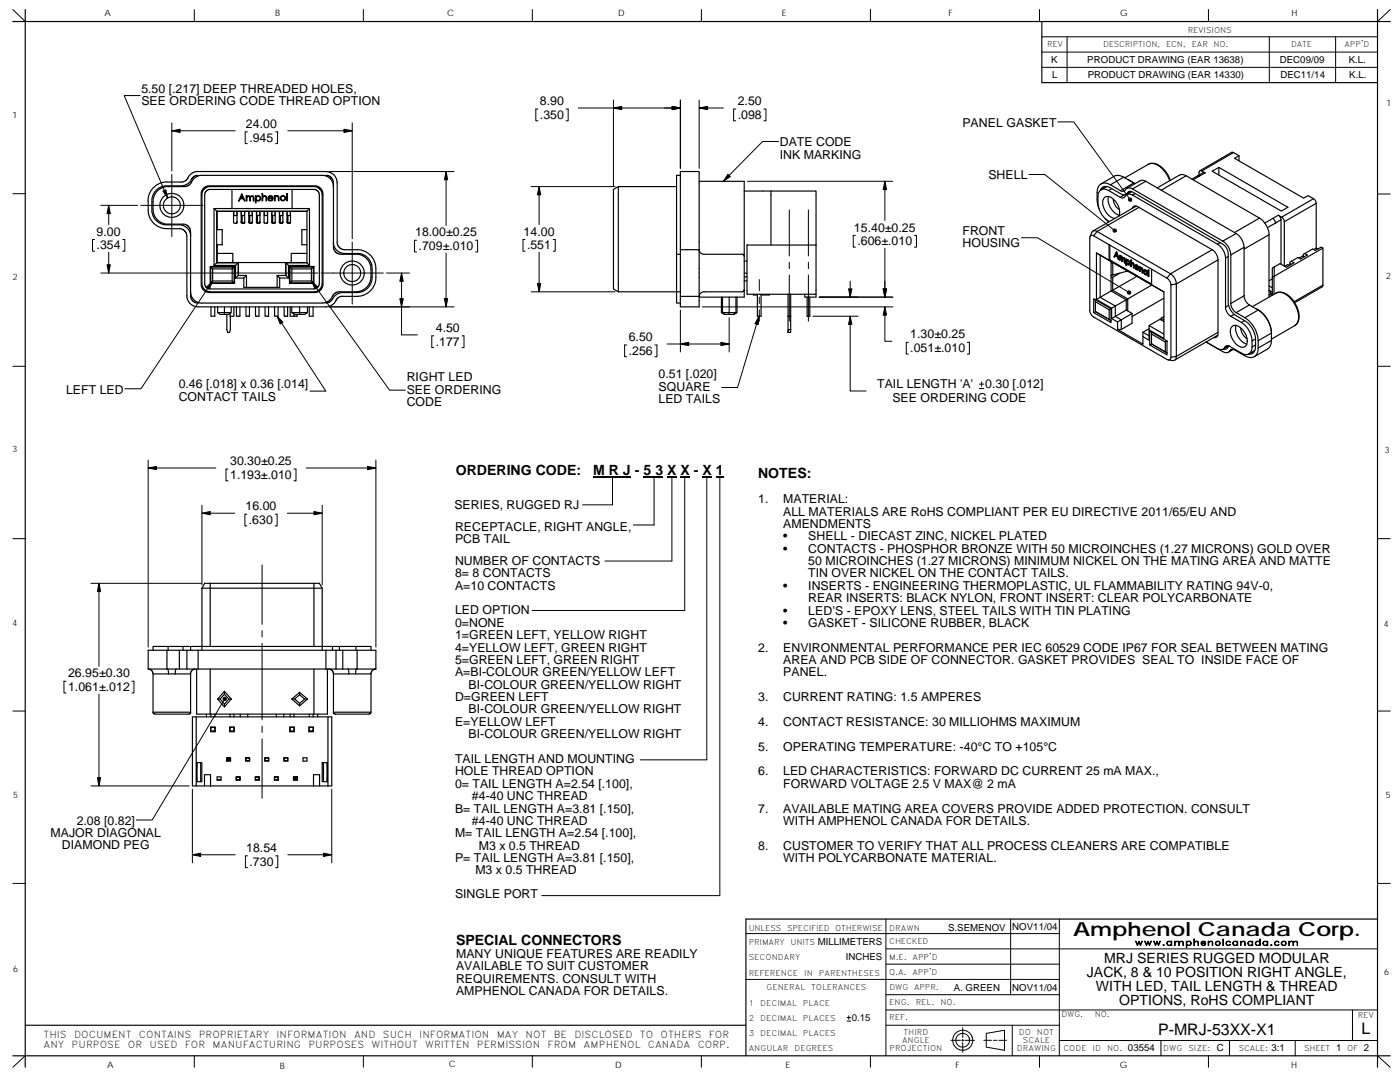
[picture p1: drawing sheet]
<svg xmlns="http://www.w3.org/2000/svg" width="279mm" height="216mm" viewBox="0 0 279 216" stroke-linecap="round" stroke-linejoin="round" font-family="sans-serif">
<g fill="none" stroke="#000" stroke-width=".2">
<path d="M2.6 1.9l2.4 2.4M28 19.1h-3.2l8.6 20.4M38.8 1.9v2.4M72.5 1.9v2.4M106.2 1.9v2.4M122.4 20v17.2M135.8 20v13.6M139.5 20v13.6M140 1.9v2.4M173.7 1.9v2.4M207.5 1.9v2.4M207.9 13.4h67"/>
<path d="M207.9 10.4h67M207.9 7.3h67M213 7.3v9.2M241.2 1.9v2.4M253.3 7.3v9.2M266.6 7.3v9.2M277.5 1.9l-2.6 2.4M2.6 38.7h2.4M34.3 34.8v12.4M34.3 24.5v9.6M34.3 26.1h12.6M49.4 26.3h-.5v2.4h.5"/>
<path d="M55 26.3h.4v2.4h-.4M57.4 26.1h12.9M65.7 34.2h24.9M70.3 24.5v23.1M89 34.2v10.8M106 37.2h16.8M107.4 21.8h-.5v2.3h.5M107.6 37.2v7.6M113 21.8h.4v2.3h-.4M115.4 21.5h20.4h-3.2M139.5 21.5h4.9M146.8 21.8h-.4v2.3h.4"/>
<path d="M149.2 36.2h29M152.4 21.8h.5v2.3h-.5M155.4 28.2h-3.2l-7.8 8M176.6 36.2v7.8M205.3 34.8h3.2l14 11.2M211.1 24.3h3.2l11.3 15.5M274.9 38.7h2.6M18.9 47.8h-.4v2.3h.4M20.1 41h7.4M20.1 54.5h43.4M21.7 41v3.8M21.7 50.3v4.2"/>
<path d="M24.5 47.8h.4v2.3h-.4M28.1 41h12.4M42.4 56.1l-14.3 21.5h-3.1M62.1 56.1l15.6 21.8h3.2M64.1 54.5h12.4M70.3 48.3v12.4M77.1 54.5h4.6M80.1 54.5v12.3h3.2M83.1 47.9h-.4v2.4h.4M89 50.5v10.7M94.9 47.9h.4v2.4h-.4M104.8 47.8h-.4v2.3h.4"/>
<path d="M106 58.2h16.8M107.6 50.3v7.9M110.4 47.8h.4v2.3h-.4M151.5 55.8v2.2M151.5 59.3v1.3M157.5 41.9v9.2M157.5 52.3v1.3M157.5 54.9v9.2M161.3 41.9v9.2M161.3 52.3v1.3M161.3 54.9v9.2M169.7 56.1v3.2"/>
<path d="M170.7 47h-.4v2.3h.4M176.6 49.5v9.8M178.2 59.3h-14.7M182.5 47h.4v2.3h-.4M203.9 47.4h3.1l18.3 11M2.6 73.1h2.4M55.3 63.1l9.7 14.9h-3.2M86.6 67h-.4v2.4h.4M90.6 61.2h-24.9M92.2 67h.4v2.4h-.4M125.1 68.8h-.4v2.4h.4M130.7 68.8h.4v2.4h-.4"/>
<path d="M133.1 68.6h12.4M135.8 61.9v8.3M140.2 61.2h38M145.5 63.4v6.8M151.5 63.1l-4.3 14.2h-3.2M151.5 61.8v2.3M162.2 63.1h9.1M169.7 63.1v14.9h3.1M176.6 61.2v6.9h1.4M181.3 68.3h-.4v2.4h.4M193 68.3h.5v2.4h-.5M195.5 77.5h.8"/>
<path d="M195.5 76.6h.8M195.9 76.2v.9M274.9 73.1h2.6M29.6 91.8v37.3M29.6 93.4h13.5M45.5 93.6h-.4v2.3h.4M58.7 93.6h.4v2.3h-.4M61.1 93.4h13.9M75 91.8v37.3M122.2 95.3v5.4h-5.9M130.5 95.2v9.6h-4.1M134.1 95.2v16.8h-13.4"/>
<path d="M136.7 95.2v26.6h-30.5M141.1 95.2v56.4h-13.3M143.7 95.2v83.5h-35.6M2.6 107.5h2.4M18.2 116.4h22M19.7 116.4v16.6M40.3 100.8v15.9M40.3 102.4h6.5M49.3 102.6h-.4v2.3h.4M52.3 112.7v11.9M54.9 102.6h.4v2.3h-.4M57.3 102.4h7"/>
<path d="M64.3 100.8v15.9M274.9 107.5h2.6M13.2 135.9h-.4v2.4h.4M19.7 138.5v18.3M26.3 135.9h.4v2.4h-.4M44.9 139.5l-14.5 24.1h-3.2M52.3 125.8v1.3M52.3 128.4v15.2M2.6 141.9h2.4M18.2 156.8h19.6M38.4 157.5v14.6M52.3 144.9v1.3"/>
<path d="M52.3 147.4v11.9M66.2 157.5v14.6M274.9 141.9h2.6M2.6 176.3h2.4M38.4 170.6h8.5M49.4 170.8h-.4v2.3h.4M55 170.8h.4v2.3h-.4M57.4 170.6h8.8M274.9 176.3h2.6M148.9 195.4h62.5M148.9 186.3h62.5M176.8 183.4v27.3"/>
<path d="M176.8 192.4h34.6M176.8 189.3h98.1M176.8 198.5h34.6M201.7 183.4v15.1M211.4 183.4v27.3M5 210.7l-2.4 2.3M38.8 210.7v2.3M72.5 210.7v2.3M106.2 210.7v2.3M140 210.7v2.3M169.1 203.8h.7M169.1 203.1h.7"/>
<path d="M169.4 202.7v.7M173.7 210.7v2.3M176.8 201.5h98.1M176.8 204.6h34.6M189.8 207.6h1.9M191.9 207.6h.4M192.1 205.1v1.9M192.1 207.4v.4M192.1 208v2M192.6 207.6h1.9M196.3 207.6h1.6M196.8 206.2l3.7-.6v4l-3.7-.7z"/>
<path d="M198.2 207.6h.8M199.3 207.6h1.6M202 204.6v6.1M207.5 210.7v2.3M211.4 207.6h63.5M231.7 207.6v3.1M241.2 210.7v2.3M245.4 207.6v3.1M258.5 207.6v3.1M269.9 201.5v6.1M274.9 210.7l2.6 2.3"/>
<circle cx="192.1" cy="207.6" r="1.38"/>
<circle cx="192.1" cy="207.6" r="2"/>
</g>
<g fill="none" stroke="#000" stroke-width=".23">
<path d="M2.6 4.3h274.9M5 1.9v211.1M207.9 4.3v12.2h67M274.9 1.9v211.1M38.2 35.8l-.7 .8-.8 .4-3.7 .1-1 .2-.7 .6-.5 .5-.5 1.4 .1 2.8 .2 .7 .7 .8 .7 .5 .8 .3h3.3l.6 .1 1 .9 .3 1.2M39.5 35l-.7 .2-.6 .6M41.2 38.1l.5-.3h21l.7 .3 .3 .8v17.9l-.3 .5-.7 .4h-21l-.5-.3-.3-.6v-18.1zM46.3 37.8v3.8M48.2 38.7l.7 1.4h-.1l-.2-.4h-.7l-.2 .4h-.1zM48.3 39l.2 .5h-.5zM49.1 39.1h.2v.2l.4-.2 .3 .2 .4-.2 .2 .1 .1 .9h-.2v-.6a.28 .28 0 0 0-.1-.3 .28 .28 0 0 0-.4 .2v.7h-.2v-.8l-.2-.1-.3 .2v.7h-.2zM51 39.1h.1v.2a.53 .53 0 0 1 .8-.1 .53 .53 0 0 1 0 .8 .53 .53 0 0 1-.8-.1v.6h-.1z"/>
<path d="M52.3 38.7h.1v.6l.4-.2 .4 .1v.9h-.1v-.5a.36 .36 0 0 0-.4-.4 .36 .36 0 0 0-.3 .5v.4h-.1zM53.6 39.2a.54 .54 0 0 1 .6-.1 .54 .54 0 0 1 .3 .5h-.9l.2 .4 .7-.2a.54 .54 0 0 1-.8 .2 .54 .54 0 0 1-.1-.8zM53.7 39.3l.4-.1 .3 .3h-.8zM54.8 39.1h.1v.1l.4-.2 .2 .1 .2 1h-.1l-.1-.8-.2-.1-.4 .1v.8h-.1zM57.2 38.6h.2v1.5h-.2zM58.3 37.8v3.8M64.3 38.9v17.7l-.2 .7-.5 .6-.9 .3h-20.7l-.8-.1-.6-.5-.3-.8v-18.2l.3-.7 .3-.4 .8-.3h21.2l.7 .3 .4 .4 .3 1M65 35l.7 .1 .6 .5 .2 .6v1M66.5 37.2l-.1-.7-.4-.7-.6-.5-.8-.3h-24.6l-1.1 .4-.9 1.3-.6 .4-4.2 .1-.7 .2-.7 .4-.9 1-.4 1.1 .1 2.3 .5 1.3 .8 .8 1 .4 4.1 .1 .5 .3 .5 .6v12.5M66.5 37.2l.1 12.5 .4 .7 .7 .3h3.3M122.4 37.8l1-.6v21l-1-.5zM123.4 37.2h11.6"/>
<path d="M135 37.2v13.5M135.8 35h-.8v2.2M139.5 36.2h9v14.9M148.5 38.1h5.4M153.9 38.1h9v20.6h-13.8v-9.8h13.8M153.9 38.1v10.8M219.6 38a1.22 1.22 0 0 1 2-.5l2.3 1.3a.91 .91 0 0 0 1.2-.4l.5-.2 .4 .1 18 10.4 .5 .5 .5 .7 .1 .7v9.6a3.4 3.4 0 0 0 1.6 2.8 6.5 6.5 0 0 1 3.2 2.6 5.7 5.7 0 0 1 .3 4.7 1.08 1.08 0 0 1-1 .4M220.4 37.2l-.2 .4M220.9 37.2l-1.2 .7M221.2 39.2a3.4 3.4 0 0 0 2.2 3.7M221.2 38a1.29 1.29 0 0 0-1.5-.1 1.29 1.29 0 0 0-.6 1.3 4.8 4.8 0 0 0 2.3 5M221.2 38l2.4 1.4"/>
<path d="M221.6 36.9a1.63 1.63 0 0 0-1.9-.2 1.63 1.63 0 0 0-.8 1.7 7 7 0 0 0 .4 3.3M221.6 36.9l2 1.2M221.9 37.7l-.7 .3M222.2 39.7v.1a2.55 2.55 0 0 0 1.2 2M224.3 35.3l2 1.2M224.3 35.3a1.95 1.95 0 0 0-1.9-.1l-2.7 1.5M224.3 35.3l-2.7 1.6M224.4 38.9l-.8 .5M224.5 35.5l4.7-2.7a2.66 2.66 0 0 1 3.1 1.3l.8 1.2 .3 .8M224.7 38.8h.1M225.1 38.5l.5-.3-.9 .6M225.1 35.8l1.1 .6"/>
<path d="M225.9 38.2l-1 .6M226 37.7l18 10.4M226 37.7l-.2-.1a.9 .9 0 0 0-1.3 .4l-.5 .2-.4-.1M226 38.9l17 9.8M226 38.9l-.2-.1a.91 .91 0 0 0-1.3 .5 .65 .65 0 0 1-.9 .1M226.3 36.5l-2.7 1.6M226.3 36.5l.2 .1M226.5 38.6l-.5 .3M228.7 36.2l18 10.4M228.7 36.2l-2.7 1.5M228.7 36.2l-.9-.2-2.9 1.6M229.2 32.8a2.59 2.59 0 0 1 3.1 1l.8 1.1 .5 1.1"/>
<path d="M236.7 35.1l-5 2.9M236.7 35.1l14.7 8.4M236.7 35.1a1.34 1.34 0 0 0-1.3-.2l-4.5 2.6M239 35.1l-1.1 .7M239 35.1h.4M239.4 35.1l-1.3 .8M239.8 34.1l-.2-.1-.3 .2v.7M239.8 34.1l.7 .4M240.5 34.5l-.3-.1-1.2 .7M240.5 34.5l-1.1 .6M241.9 34.2l1.3-.8 13.8 8-1.3 .7zM243.2 33.4v1.5"/>
<path d="M246.2 30.4h-.4l-6.3 3.7M246.2 30.4l-6.4 3.7M246.2 30.4l1.1 .7M247.3 31.1v1M247.3 31.1l-.9 .5 13.8 7.9 .9-.5 1 .6M262.1 39.6l.5 .6 .1 .4M262.1 39.6l-6.3 3.7M29.5 40.1a3.8 3.8 0 0 1 3.4-3.8h3.8l.6-.4 .9-1.2 1-.5h25.8l1 .2 .8 .7 .5 1.1v12.4l.1 .4 .4 .4 .6 .4 3.6 .1 .9 .3 .8 .5 .8 1 .4 .9 .1 2.8a3.8 3.8 0 0 1-3.4 3.7h-3.2M29.6 40.1v2.5l.6 1.4 .5 .6 .8 .5 .8 .4 1 .1M33.3 45.6l3 .1 .7 .5 .3 .9M37.3 47.1v12.2l.4 1 .5 .5 .6 .3 .7 .1h25.5l1.1-.3 .7-.6 .7-.9 .9-.3M38 58.2v1l.3 .7 .6 .4 .6 .2"/>
<path d="M42 53.2h4.8v3.4h-4.8zM42.1 53.3h4.6l-.4 .4M42.1 53.3l.3 .4v2.4l-.3 .3zM42.4 53.7h3.9M42.4 56.1h3.9l.4 .3h-4.6M42.7 41.6h19.1M42.7 41.6v11.4M42.7 41.6l.5 .5M42.7 53h4.3M43.2 49.2h.1M43.2 45.4h.1M43.2 52.5h4.3l-.5 .5"/>
<path d="M43.2 45.8h1.1v3h-1.1M43.2 52.5l-.5 .5M43.2 42.1v10.4M43.2 42.1h18.1M43.3 42.1v.1M43.3 52.4v.1M43.3 50.6h3.2v1.8M43.3 42.2v3.6M43.3 48.8v3.6M43.3 42.2h18M46.3 53.7v2.4M46.6 42.2v2.3l.5 .1 .2-.3"/>
<path d="M46.7 53.3v3.1M47 55.5h1.7M47 53v2.5M47.3 42.2v.8h-.6v-.8M47.3 44.3l-.2 .2M47.3 42.2v2.1M47.5 55l.1-2.6v2.6M47.5 55l-.5 .5M47.5 55h1.7M48.1 42.2v2.1l.2 .2v-1.5M48.1 44.3h.1M48.7 55.5v1.8h7.1v-1.8"/>
<path d="M48.8 42.2v.8h-.6v-.8M48.8 42.2v2.3h-.6l-.1-.2M48.8 44.3l-.1 .2h-.4M48.8 44.3h.1M49.2 55v2.3M49.2 55l-.5 .5M49.7 42.2v2.1l.1 .2v-1.5M50.3 42.2v.8h-.6v-.8M50.4 42.2l-.1 2.3h-.6v-.2M50.4 44.3l-.1 .2h-.5M51.2 42.2v2.1l.2 .2v-1.5M51.2 44.3l.2 .3 .4-.1 .1-.2"/>
<path d="M51.2 44.3h.1M51.8 42.2v.8h-.6v-.8M51.9 44.3l-.1 .2h-.4M51.9 42.2v2.1M51.9 44.3h.1M52.7 42.2v2.3l.5 .1 .2-.3M52.7 42.2v.8h.7v-.8v2.1M53.4 44.3l-.2 .2M54.2 42.2v2.1l.2 .2v-1.5M54.2 44.3h.1M54.9 42.2v.8h-.6v-.8M54.9 42.2v2.3h-.6l-.1-.2"/>
<path d="M54.9 44.3l-.1 .2h-.4M54.9 44.3h.1M55.3 55h1.8M55.8 42.2v2.1l.1 .2v-1.5M55.8 42.2v.8h.6l.1-.8v2.2l-.2 .1-.4 .1-.1-.3M55.8 55.5h1.8M55.8 55.5l-.5-.5v2.3M56.5 44.3l-.1 .2h-.5M57.1 55l-.1-2.6v2.6M57.1 55l.5 .5M57.3 42.2v2.1l.1 .2 .1-1.5M57.3 44.3h.1"/>
<path d="M57.6 53v2.5M57.6 53h4.2M57.6 53l-.5-.5h4.2l.5 .5M57.8 53.2h4.9v3.4h-4.9zM57.9 56.4h4.6M57.9 53.3h4.6l-.4 .4M57.9 53.3v3.1l.4-.3v-2.4M57.9 53.3l.4 .4M57.9 42.2v.8h-.6v-.8M58 42.2v2.3l-.6 .1-.1-.3M58 44.3l-.1 .2h-.4M58 44.3h.1"/>
<path d="M58.3 53.7h3.8M58.3 56.1h3.8M61.3 50.6h-3.2v1.8M61.3 42.1v10.4M61.3 52.4h-18M61.3 45.8h-1.1v3h1.1M61.8 41.6v11.4M61.8 41.6l-.5 .5M62.1 53.7v2.4M62.1 56.1l.4 .3M62.5 53.3v3.1M64.4 56.7l-.1 .6-.3 .5-.5 .4-.7 .2h-21.3l-.7-.4-.5-.6-.1-.4v-18.5l.3-.8 .6-.5 .4-.1h21.6l.7 .3 .5 .6 .2 .7v18"/>
<path d="M66.4 59.6l-.6 .6-.8 .3M66.5 48.3l.3 1.2 1.1 .9 .9 .2h2.9l.8 .2 .8 .6 .6 .8 .3 .7 .1 2.5M71 50.7l.7 .1 1 .4 .5 .5 .6 .8 .2 .9v1.8v.7l-.4 1-.9 .8-1 .4-4.2 .1-.4 .2-.6 .4-.7 1.1-1 .5-24.8 .1-.9-.3-.5-.5-.5-.8-.1-.7M74.3 55.4l-.1 .6-.4 1-1.2 1-1 .4h-3.7l-.9 .4-.6 .8M123.4 58.2h11.6v2.3h.8M135 50.7v7.5h.8M135 50.7h.8M135.8 49.8h3.7v9.3M135.8 49.8v-15.6h3.7v14.4a1.95 1.95 0 0 0 .5 2l.5 .1M135.8 49.8v9.3h3.7M135.8 59.1v2.1h3.7v-2.1M139.5 59.1h.1"/>
<path d="M140.5 50.7h7.6M144 59.3v3.1M144.2 59.3v3.1l.5 .3M145.5 59.3v3.4h-.8M146.9 59.3v3.1M147.1 59.3v3.1M148.1 50.7l.3 .1 .1 .3M148.5 52.1h.6M148.5 56h.6M148.5 57.8v1.5h-9M148.5 54.5h.6M148.5 55.2h.6"/>
<path d="M148.5 51.1v6.7M148.5 57.8l-.1 .3-.3 .1h-7.6a.97 .97 0 0 0-1 .9M150.3 58.7v.2h.9M151.2 58.7v4.4h.7v-4.4M153.5 58.7v.2h-1.6M157.3 58.7v4.4M157.8 58.7v7.1M160.6 58.7v.6h2.3v-.6M161.1 59.3v3.8h.5v-3.8M218.3 47.1l-.5-.1-.2 .1-.1 .4v14.4l.2 .8 .6 .6 14.6 8.4 .4 .1 .2-.1 .2-.4M218.3 47.1l.6-.9 14.7 8.4M218.3 47.1l11.5 6.6"/>
<path d="M218.3 59.6l3.4 2v2.8l-3.4-2zM218.6 59.8v.4M218.8 50.5l11 6.3M218.8 50.5v9.3M218.8 59.8l3 1.7M218.8 50.5l13.5 7.8M219.6 50.9v8.4M219.6 59.3l-.8 .5M219.6 59.3l3 1.8-.8 .4M220.6 43.6l.7 .7M221.3 48.8v3.1h.2M221.5 51.9l8.3 4.8"/>
<path d="M221.5 48.9v3M221.7 55.3h.4M221.7 58.1l3.1 1.7 .3-.2v2.4M221.7 58.1l-2.1 1.2M221.7 52.2v5.9M221.8 52.2h.1M222.1 55.3v2.6M222.1 57.9l-.3 .2M222.1 52.4v2.5l2.9-.8M222.1 52.4l-.4 .1M222.1 54.9h-.3M222.2 52.4h-.1"/>
<path d="M222.6 51l-.2 .3M222.7 50.9l.2 .1M222.7 50.9h-.1M222.8 50.4l.4 1.4M222.8 50.6l.1 .5-.3-.2zM222.8 50.7l-.1 .2M222.8 50.4l-.5 .8 .2-.2 .5 .3 .2 .5M222.9 50.3l-.1 .1M222.9 50.3l.5 1.4-.2 .1M222.9 50.3h.1M223.3 43.1a3.2 3.2 0 0 0-2.3-3.9 1.18 1.18 0 0 0-.9 1.8 3.3 3.3 0 0 0 2.4 2.6M223.4 51l.1 .2 .3 .1 .2 .2h.2l.2 .1 .1 .9-.3-.9h-.2v.6l-.3-.9h-.2v.6h-.1z"/>
<path d="M223.5 54.5l-1.4 .8M223.6 51.5l-.1 .1M223.6 51l-.1 .1M223.6 51.5l-.1 .4M223.6 51l.1 .1M223.6 51h-.2M223.6 51.3v.2M223.7 51.1h.1M223.7 51.1l-.2 .1M223.8 51.1l-.1 .1M223.8 51.1l.3 .4M224.1 51.8l-.1 .1"/>
<path d="M224.1 51.8l-.1 .4M224.1 51.5v.3M224.3 51.4l-.1 .1M224.3 51.4l.3 .6M224.3 51.4l-.3 .1M224.6 52h-.1M224.6 52l-.1 .5M224.7 51.8l.1 .2a.58 .58 0 0 1 .5 .2 .58 .58 0 0 1 0 .7l-.2-.1-.3-.3-.1 .4zM224.8 52a.42 .42 0 0 1 .5 .3 .42 .42 0 0 1-.1 .5l-.4-.4zM224.9 52.2h-.1M224.9 51.8h-.1M224.9 52.2l.3 .5"/>
<path d="M224.9 51.8v.1M224.9 52.7l-.1 .3M224.9 51.8h-.2M224.9 51.9h.3M224.9 52v.2M224.9 51.9h-.1M225 54v.1M225 54.1h.1M225.2 52.7h-.1M225.2 52.7h.1M225.2 51.9l-.1 .1M225.2 51.9l.4 .7"/>
<path d="M225.6 52.6h-.2M225.6 52.6l-.3 .3M225.6 51.9h.2M225.6 51.9l.1 .6h.3l.2 .3 .1 .7-.1-.4a.33 .33 0 0 0-.1-.4 .33 .33 0 0 0-.4 0v.5zM225.8 52.6l-.1 .1M225.8 51.9l-.1 .1M225.8 52.8l-.1 .1M225.8 51.9v.5M225.8 52.6l-.1 .6M225.8 52.6h.1M225.9 52.4l-.2 .1M225.9 52.4h.2"/>
<path d="M226 41.6a.68 .68 0 0 1 1.1-.3l14.8 8.5 .9 1.1 .3 1M226.1 52.4l-.1 .1M226.1 52.4l.3 .6M226.4 53l-.1 .1M226.4 53l-.1 .5M226.5 53a.59 .59 0 0 1 .7 .6l-.7-.3a.54 .54 0 0 0 .7 .5 .55 .55 0 0 1-.7-.2 .55 .55 0 0 1 0-.6zM226.6 53.1h.2l.3 .4zM226.7 53.1h-.2M226.7 52.9h-.2M226.7 53.3l.2 .4M226.7 52.9h.2M226.7 53l.4 .3"/>
<path d="M226.8 41.1l-8.7 5M226.9 55.1l-4.8 2.8M226.9 53.7h.2M226.9 53.7h-.1M226.9 52.9l-.1 .1M226.9 52.9l.3 .3M227.2 53.6v.2M227.2 53.8l-.1 .1M227.2 53.2l-.1 .1M227.2 53.2l.1 .4-.2 .1M227.3 41.4l-8.4 4.8-.2-.1a.62 .62 0 0 0-.8 .3l-.3 .8M227.4 53.3h.1"/>
<path d="M227.4 53.3l.1 .9v-.5a.29 .29 0 0 1 .4-.1 .29 .29 0 0 1 0 .4l.1 .5-.1-.8-.3-.3-.1 .1v-.2M227.6 53.3h-.1M227.6 53.8l-.1 .1M227.6 53.3v.1M227.6 53.8l-.1 .4M227.6 53.3h-.2M227.6 53.6l-.1 .1M227.6 53.6v.2M227.6 53.6h.1M227.8 53.4l-.1 .1M227.8 53.4l.3 .6M227.8 53.4l-.3 .1"/>
<path d="M228.1 54l-.1 .1M228.1 54l-.1 .5M228.3 54.1a.38 .38 0 0 1 .5 .2 .38 .38 0 0 1-.1 .5l-.3-.3zM228.3 53.9a.61 .61 0 0 1 .5 1 .65 .65 0 0 1-.5-1zM228.4 54.2h-.1M228.4 53.9h.3M228.4 54.2l.3 .5M228.4 53.8l-.1 .1M228.5 54l-.1 .2M228.7 54.7h-.1M228.7 53.9l.2 .3M228.7 54.7h.2"/>
<path d="M228.7 53.9l-.1 .1M228.9 54.2l.1 .3M228.9 54.2l-.1 .1M229 54.5l-.2 .4M229 54.5l-.1 .1M229.1 53.9l.1 1.3zM229.1 53.9h.2M229.3 53.9v1.2l-.1 .1M229.3 53.9l-.1 .1M229.8 56.8l2.5 1.5M229.8 53.7v3.1M229.8 53.7l3.1 1.8"/>
<path d="M229.9 56.9l-4.8 2.7-3-1.7M232.3 58.3v9.2l-3-1.7M232.3 59.5l-6.4 3.7M233.6 54.6l.9 1.1 .3 1-1.1 .1-.3-.7-.5-.6M233.6 54.6l-.7 .9M233.7 56.8v14.5M241.9 49.8l-8.3 4.8M243 48.7l1 1 .4 .9 .2 .9M243.1 51.9l-8.3 4.8v14.4l-1.1 .2M243.1 51.9v14.6a.67 .67 0 0 1-.9 .9M243.5 48.4l-.5 .3M244 48.1l1 1 .5 .9 .1 .9"/>
<path d="M244 48.1l2.7-1.5 .3 .2a3.6 3.6 0 0 1 1.3 2.5M244.6 51.5v9.8M245.1 51.2l-.5 .3M245.6 50.9v9.7M248.3 59l-2.7 1.6M248.3 49.3v9.7M248.3 59l.3 1.1 .7 .8M248.3 49.3l-2.7 1.6M251.4 43.5a4.2 4.2 0 0 1 1.9 3.3M251.4 43.5l-5 2.9M253.3 46.8v12.5M253.3 46.8l-5 2.9"/>
<path d="M253.3 57l.6 .4M253.5 58.8l-.2 .1M253.5 58.8l.3 .1M253.9 58.3l-.6-.4 .3 .8M253.9 55.2v3.7M253.9 58.5l-.4 .3M253.9 55.6l-.6 .4M254 43.6l-1.6 .9M254 43.6l.4 .4 .2 .5M254.3 55.2v3.5M254.3 55.1v.1M254.3 53.3v1.8"/>
<path d="M254.3 53.3l-.4 .2v1.7h.4M254.6 44.5l-1.7 .9M254.6 58.5l-4.7 2.7M254.6 58.5a2.05 2.05 0 0 1 2.3 .4 5.9 5.9 0 0 1 2.3 4.7l-.2 .7-.6 .7M254.7 58.5a2.09 2.09 0 0 1 2.3 .4 5.6 5.6 0 0 1 2.2 4.7l-.2 .7-.6 .7M255.1 42.9l.3 .3 .3 .7M255.1 42.9l.7 .4M255.1 42.9l-1.1 .7M255.7 43.9l-1.1 .6M255.7 43.9v8.8M255.8 43.3l.3 .3 .2 .6M256.3 44.2v8.9"/>
<path d="M257.3 53l-.3-.2-.6 .3M257.5 52.6v.3M257.7 52.1l.6 .3-1.6 .9-1.2-.7-1.2 .7M257.7 52.1l-.2 .2v.3l.2 .1M260.1 51l-.9 .5M260.4 50.6l.5 .3-1.3 .8-.6-.3-1.3 .7M260.4 50.6l-.3 .1v.4l.2 .1M262.7 40.6l-6.4 3.6M262.7 49.5l.3 .2M262.7 49.5l-.5 .3M262.7 40.6v8.9M264 56.9l-5.7 3.3"/>
<path d="M264 56.9l-.2 .4-5.4 3.1M264 49.5v7.4M264 49.5l-.3-.2-1.2 .7-.5-.3-1.6 .9M264 49.5l-9.7 5.6M42.1 61.2v1.9h.8v-1.9M43.4 62.4h2.7M43.4 61.2v1.2M44.8 61.2v1.5M45.3 62.7v3.1l.1 .5h.4l.2-.5v-2.7M46.1 61.2v1.2l-.4 .3h-1.8l-.5-.3M46.7 61.2v1.9h-.8v-.6M47.2 61.2v1.9h.7v-1.9"/>
<path d="M49.8 61.2v1.9h-.7v-1.9M51 61.2v1.9h.7v-1.9M52.9 61.2v1.9h.7v-1.9M54.8 61.2v1.9h.7v-1.9M56.7 61.2v1.9h.7v-1.9M57.9 61.2v1.9h1.4v-.4M58.2 62.4h1.6v.3h-1zM58.2 61.2v1.2M58.7 62.7v.4M59.8 61.2v1.2h1.6l-.6 .3h-1M61.4 61.2v1.2M61.7 61.2v1.9h.8v-1.9"/>
<path d="M144 62.4h2.9M144 62.4l.7 .3M145.5 62.7h.9M146.9 62.4l-.5 .3M146.9 62.4h.2l-.7 .3M157.3 63.1v3.2M157.3 63.1h.5M157.8 65.8v.5h-.5M157.8 65.8h-.4l-.1 .5M218.3 62.4l.3-.2 3.1 1.7-.3-.1M218.6 60.2l2.8 1.6M218.6 60.2v2l2.8 1.6"/>
<path d="M221.4 61.8v2M221.7 61.6l-.3 .2M221.8 63.6l1.2 .6M221.8 61.5v2.1M223 64.2v1.5M223 65.7l5.1 3v-2.4M223 65.7h.8M223 64.2l.8-.4v1.9M224.8 61.9l-2.2 1.2 1.2 .7 2.1-1.3M224.8 61.9l1.1 .6M224.8 61.9v-2.1l-2.2 1.3v2l-.8 .5M225.9 62.5v2l-2.1 1.2"/>
<path d="M228.1 66.3l1.2 .7M229.3 65.8v-.8l3 1.7M229.3 65.8v2.1l-1.2-.7M229.3 65.6l-1.2 .7M229.4 66.1l3.5 2v2.7l-3.5-2zM229.8 68.6l-.4 .2M229.8 66.7v1.9M229.8 68.6l2.8 1.6M229.8 66.3v.4l2.8 1.6 .3-.2M231.7 63.5l.6 .3M231.7 63.5v.3M232.3 64.2l-.8-.5-2.2 1.3"/>
<path d="M232.3 63.2l-.6 .3M232.6 68.3v1.9l.3 .2-3.1-1.8M240.7 68.2l3.6 2.1a.88 .88 0 0 0 1.2-.3M243 66.9l-8.6 5M243.1 66.3l-8.3 4.8a.68 .68 0 0 1-.8 .8l-.8-.1M244.4 69.3a.97 .97 0 0 1-1.4 .3M244.6 61.3l.3 1 .7 .8M244.7 69.3l.3 .1M245 69l-.6 .3M245.2 60.9l-.6 .4M245.2 69l-1.1 .7M245.3 69.1a1.07 1.07 0 0 1-1.1 .5"/>
<path d="M245.6 60.6l.1 .2a2.22 2.22 0 0 0 1 1.6M245.6 63.1l2.2 1.2M246 69.7l-.5 .3M246 65.1a1.51 1.51 0 0 1 1.9 .6 2.75 2.75 0 0 1 .7 3.4 1.46 1.46 0 0 1-2-.5l-.8-1.3a2 2 0 0 1 .2-2.2zM246.1 69.7l-.9 .6M246.3 62.7l-.7 .4M246.7 64.9a3.4 3.4 0 0 0 2.1 3.8M246.7 62.4l1.7 1M247.6 65.4v.1a2.63 2.63 0 0 0 1.3 2.1M247.8 64.3a4.6 4.6 0 0 1 2.1 3.7M248.4 64l-.6 .3M248.4 63.4a5.9 5.9 0 0 1 2.7 4.6"/>
<path d="M249.3 60.9l-2.6 1.5M249.3 60.9l1.8 1M249.7 70.3h.5M249.9 69.2a1.29 1.29 0 0 1-.6 1.4 1.29 1.29 0 0 1-1.5-.1l-2.7-1.5h-.4l-.3 .3M249.9 68v1.2M250.4 69.9l-1.1 .7M250.6 61.6l1 .5M250.6 67.6l-.7 .4M250.6 68.9l-.7 .3M251.1 61.9a5.8 5.8 0 0 1 2.6 4.6M251.1 61.9l-2.7 1.5M251.1 68v1.4"/>
<path d="M251.1 69.4a1.63 1.63 0 0 1-.8 1.8 1.63 1.63 0 0 1-1.9-.2l-2-1.2a.66 .66 0 0 0-.9 .2M251.6 62.1a6 6 0 0 1 2.1 4.3M251.6 62.1h-.1M253.7 66.5l-2.6 1.5M253.7 66.5v1.4M253.7 67.9l-2.6 1.5M253.7 67.9a1.96 1.96 0 0 1-.7 1.7l-2.7 1.6M258.4 65l-4.7 2.7M258.4 65h.1M40.3 117.4v12.4M40.3 117.4h22.4M42 116.4h-1.1l-.6 1"/>
<path d="M42 116.4v12.6M42 116.4h20.7M62.7 117.4h1.6M62.7 117.4v-1h1l.6 1M62.7 117.4v11.6M64.3 117.4v12.4M29.6 133.5h3.7M29.6 133.5h.3l.4 .4 .2 .6M30.5 134.5h3.1M30.5 134.5v7.6M33.3 129.8h-3.7v3.7M33.3 129.8h2.5"/>
<path d="M33.3 133.5h2.5M33.3 129.8v3.7M33.5 133.5l.1 1M33.5 129v.8M33.5 129h3M33.5 129h-3v.8M33.6 134.5h1.4M35 134.5h3M35.1 133.5l-.1 1M35.8 133.5h1.5M36.5 129v.8M36.5 129h1.5"/>
<path d="M37.3 133.5h2.2M37.3 129.8h-1.5v3.7M38 134.5v7.6h-7.5M39 133.5l-.6 .2-.3 .4-.1 .4M39.2 133.5v9h2.8M39.5 129.8h-2.2v3.7M39.5 133.5h25.5M39.5 129.8v3.7M39.5 129.8h25.5M42 133.5v9M44.8 138.5v-.6l1.3 1.6M44.8 138.5l-.9 1"/>
<path d="M44.8 137.9l-1.4 1.6M44.8 138.5l.9 1M45.7 139.5h.4l-1.3 1.6v-.6zM58.2 139.5l1.6 1.3v-.4l-1-.9M58.2 139.5h.6M59.8 138.6l-1 .9M59.8 138.6l1 .9M59.8 138.2l-1.6 1.3M59.8 138.2l1.6 1.3M59.8 138.2v.4M60.8 139.5l-1 .9M60.8 139.5h.6"/>
<path d="M61.4 139.5l-1.6 1.3M62.7 133.5v9M65 133.5h2.1M65 129.8h2.1M65 129.8v3.7M65.3 133.5v9h-2.6M65.6 133.5h.3l.4 .4 .2 .6M66.4 129v.8M66.4 129h-28.4v.8M66.4 129h1.3M66.5 134.5h3.1M66.5 134.5v7.6"/>
<path d="M67.1 129.8h1.3M67.1 133.5h1.3M67.1 129.8v3.7M67.7 129v.8M67.7 129h3.3M68.4 129.8h2.9M68.4 133.5h2.9M68.4 129.8v3.7M69.4 133.5l.2 1M69.6 134.5h1.4M71 134.5h3M71 129v.8"/>
<path d="M71 129h3v.8M71.1 133.5l-.1 1M71.3 133.5h3.7M71.3 129.8h3.7v3.7M71.3 129.8v3.7M74 134.5v7.8l-.3 .2h-6.8l-.3-.1-.1-.3M75 133.5l-.6 .2-.3 .4-.1 .4M38.1 142.1l-.2 .3-.2 .1h-6.8l-.3-.1-.1-.3M39.2 143v13.8M39.2 143h26.2M39.2 156.8h26.2M39.2 143h-.8v13.8h.8"/>
<path d="M39.3 152.2h1v3.8h-1zM39.3 155.2h.1M39.3 153h.1M39.3 152.2v3.8M40 152.2v3.8M41.2 142.5v.5M42 142.5h20.7M42 156.8v-2.2h-1.2v2.2M42 145.1h.9v.9h-.9zM42.1 145.1v.8h.8v-.8M42.1 142.5v.5M42.1 145.1h.8"/>
<path d="M42.5 145.9v.1M42.9 142.5v.5M43.3 155h.8v.7h-.8zM43.3 155.6h.8M44.8 140.5l-.9-1h-.5l1.4 1.6M45.2 151.2h.8v.7h-.8zM45.3 151.4l.1-.2v.6M45.3 151.8h.5M45.5 151.4h.2v.3l-.2-.1zM45.8 151.2l.2 .2v.4h-.2zM45.8 145.1h1v.9h-1zM45.9 145.1h.8"/>
<path d="M45.9 145.1v.8h.8v-.8M45.9 142.5v.5M46.7 142.5v.5M47.1 155h.8v.7h-.8zM47.1 155.6h.1M47.2 155v.6M47.4 155l-.2 .2M47.4 155h.3M47.4 155h.1M47.7 155l.2 .1v.5h-.7M47.7 155h.1M47.9 155.6h.1"/>
<path d="M47.9 142.5v.5M49 151.2h.8v.7h-.8zM49.1 151.2v.6h.7v-.4M49.3 151.2l-.2 .2M49.3 151.2h.1M49.4 142.5v.5M49.6 151.2l.2 .2M49.6 151.2h.1M49.8 151.2v.2M50.9 155h.8v.7h-.8zM50.9 155.6h.1M51 155.2v.4h.7"/>
<path d="M51 155v.2M51.2 155l-.2 .2M51.2 155h.3M51.2 155h.1M51.5 155l.2 .2M51.5 155h.1M51.7 155v.6M51.7 155.6h.1M52.9 151.2h.7v.7h-.7zM52.9 151.2v.6h.7v-.4M53.1 151.2l-.2 .2M53.1 151.2h.1"/>
<path d="M53.4 151.2l.2 .2M53.4 151.2h.1M53.6 151.2v.2M54.8 155h.7v.7h-.7zM54.8 155.6h.1M55 155l-.2 .2M55 155h.3M55 155h.1M55.1 142.5v.5M55.3 155l.2 .2M55.3 155h.1M55.5 155.2v.4h-.7"/>
<path d="M55.5 155v.2M55.5 155.6h.1M56.6 142.5v.5M56.7 151.2h.7v.7h-.7zM56.7 151.2v.6h.7v-.5l-.2-.1M56.9 151.2l-.2 .2M56.9 151.2h.1M57.2 151.2h.1M57.8 145.1h.9v.9h-.9zM57.9 145.1v.8h.8v-.8M57.9 142.5v.5M57.9 145.1h.8"/>
<path d="M58.6 155h.8v.7h-.8zM58.6 155.6h.1M58.6 155v.2M58.6 155.2v.4h.7v-.4M58.7 142.5v.5M58.8 155l-.2 .2M58.8 155h.3M58.8 155h.1M58.9 155.2h.2l-.1 .2-.2-.1zM59.1 155l.2 .2M59.1 155h.1M59.3 155v.2"/>
<path d="M59.3 155.6h.1M60.5 151.2h.8v.7h-.8zM61.6 145.1h.9v.9h-.9zM61.7 145.1v.8h.8v-.8M61.7 145.1h.8M61.7 142.5v.5M62 145.9v.1M62.5 142.5v.5M62.5 145.1h.1M63.4 142.5v.5M63.8 156.8v-2.2h-1.2v2.2M64.3 152.2h1v3.8h-1z"/>
<path d="M64.6 152.2v3.8M65.3 155.2h.1M65.3 153h.1M65.3 152.2v3.8M65.4 143h.8v13.8h-.8zM66.5 142.1h7.5M274.9 183.4h-126v27.3M2.6 210.7h274.9M5 204.6h143.9"/>
<circle cx="51.5" cy="39.6" r=".42"/>
<circle cx="56.5" cy="39.6" r=".41"/>
<circle cx="56.5" cy="39.6" r=".54"/>
<circle cx="34.3" cy="41" r="1.69"/>
<circle cx="34.3" cy="41" r="2.41"/>
<circle cx="70.3" cy="54.5" r="2.4"/>
<circle cx="70.3" cy="54.5" r="1.7"/>
</g>
<path d="M118.4 95.2h7.5M128.4 95.2h4" fill="none" stroke="#000" stroke-width=".3"/>
<path d="M133.1 95.1h1.9v.3h-1.9zM135.8 95.1h1.9v.3h-1.9zM140.2 95.1h1.9v.3h-1.9zM142.9 95.1h1.5v.3h-1.5z" fill="#000"/>
<g fill="#000" stroke="#000" stroke-width=".2">
<path d="M32.5 38.1l.6-.2 .3 1.6z" fill-rule="evenodd"/>
<path d="M34.3 26.1l1.6-.3v.6z" fill-rule="evenodd"/>
<path d="M68.6 25.8l1.7 .3-1.7 .3z" fill-rule="evenodd"/>
<path d="M89 34.2l.3 1.7h-.6z" fill-rule="evenodd"/>
<path d="M107.6 37.2l.3 1.7h-.6z" fill-rule="evenodd"/>
<path d="M122.4 21.5l1.7-.3v.7z" fill-rule="evenodd"/>
<path d="M134.1 21.2l1.7 .3-1.7 .4z" fill-rule="evenodd"/>
<path d="M134.1 21.2l1.7 .3-1.7 .4z" fill-rule="evenodd"/>
<path d="M139.5 21.5l1.7-.3v.7z" fill-rule="evenodd"/>
<path d="M145.3 34.8l.5 .4-1.4 1z" fill-rule="evenodd"/>
<path d="M176.6 36.2l.3 1.6h-.6z" fill-rule="evenodd"/>
<path d="M21.7 41l.3 1.6h-.6z" fill-rule="evenodd"/>
<path d="M21.4 52.8h.6l-.3 1.7z" fill-rule="evenodd"/>
<path d="M42.4 56.1l-.6 1.5-.5-.3z" fill-rule="evenodd"/>
<path d="M62.1 56.1l1.3 1.1-.6 .4z" fill-rule="evenodd"/>
<path d="M80.1 54.5l.4 1.6h-.7z" fill-rule="evenodd"/>
<path d="M107.3 56.6h.6l-.3 1.6z" fill-rule="evenodd"/>
<path d="M169.4 57.6h.6l-.3 1.7z" fill-rule="evenodd"/>
<path d="M176.3 57.6h.6l-.3 1.7z" fill-rule="evenodd"/>
<path d="M176.3 57.6h.6l-.3 1.7z" fill-rule="evenodd"/>
<path d="M222.2 45.8a.32 .32 0 0 1 .5 0 .32 .32 0 0 1 0 .4l-.2-.2 .2 .2a.32 .32 0 0 1-.4 .1 .32 .32 0 0 1-.1-.5z" fill-rule="evenodd"/>
<path d="M225.1 58.1l.5 .1v.3l-.3-.1 .3 .1a.33 .33 0 0 1-.5 .1 .33 .33 0 0 1 0-.5z" fill-rule="evenodd"/>
<path d="M225.3 39.7a.34 .34 0 0 1 .5-.1 .34 .34 0 0 1-.1 .5l-.1-.3 .1 .3h-.3l-.2-.2z" fill-rule="evenodd"/>
<path d="M55.3 63.1l1.2 1.2-.6 .4z" fill-rule="evenodd"/>
<path d="M79.8 59.6h.7l-.4 1.6z" fill-rule="evenodd"/>
<path d="M88.7 59.6h.6l-.3 1.6z" fill-rule="evenodd"/>
<path d="M135.8 68.6l1.6-.3v.7z" fill-rule="evenodd"/>
<path d="M143.9 68.3l1.6 .3-1.6 .4z" fill-rule="evenodd"/>
<path d="M151.5 63.1l-.2 1.7-.6-.2z" fill-rule="evenodd"/>
<path d="M169.7 63.1l.3 1.6h-.6z" fill-rule="evenodd"/>
<path d="M176.6 61.2l.3 1.7h-.6z" fill-rule="evenodd"/>
<path d="M29.6 93.4l1.6-.3v.6z" fill-rule="evenodd"/>
<path d="M73.4 93.1l1.6 .3-1.6 .3z" fill-rule="evenodd"/>
<path d="M19.7 116.4l.4 1.6h-.7z" fill-rule="evenodd"/>
<path d="M40.3 102.4l1.7-.3v.6z" fill-rule="evenodd"/>
<path d="M62.7 102.1l1.6 .3-1.6 .3z" fill-rule="evenodd"/>
<path d="M44.6 139.2h.4l-.1 .3 .1-.3a.34 .34 0 0 1 .1 .5 .34 .34 0 0 1-.5 0 .34 .34 0 0 1 0-.5z" fill-rule="evenodd"/>
<path d="M19.4 155.2h.7l-.4 1.6z" fill-rule="evenodd"/>
<path d="M38.4 170.6l1.6-.4v.7z" fill-rule="evenodd"/>
<path d="M64.6 170.2l1.6 .4-1.6 .3z" fill-rule="evenodd"/>
</g>
<text font-size="3.9" x="214.1" y="186.7">Amphenol Canada Corp.</text>
<g font-size="3.2">
<text x="231.1" y="206.5">P-MRJ-53XX-X1</text>
<text x="271.7" y="206.2">L</text>
</g>
<g font-size="2.8">
<text x="91" y="94.8">ORDERING CODE:</text>
<text x="118.4" y="94.8">M R J - 5 3 X X - X 1</text>
<text x="151.3" y="95.4">NOTES:</text>
<text x="91" y="188.6">SPECIAL CONNECTORS</text>
<text x="216.9" y="194.9">JACK, 8 &amp; 10 POSITION RIGHT ANGLE,</text>
<text x="218.7" y="197.7">WITH LED, TAIL LENGTH &amp; THREAD</text>
<text x="220.4" y="192.1">MRJ SERIES RUGGED MODULAR</text>
<text x="223.3" y="200.6">OPTIONS, RoHS COMPLIANT</text>
</g>
<g font-size="2.5">
<text x="28.2" y="18.5">5.50 [.217] DEEP THREADED HOLES,</text>
<text x="28.2" y="21">SEE ORDERING CODE THREAD OPTION</text>
<text x="107.8" y="21">8.90</text>
<text x="107.8" y="23.8">.350</text>
<text x="147.2" y="21">2.50</text>
<text x="147.2" y="23.8">.098</text>
<text x="49.1" y="25.5">24.00</text>
<text x="49.8" y="28.3">.945</text>
<text x="155.6" y="29.2">DATE CODE</text>
<text x="192.1" y="25.3">PANEL GASKET</text>
<text x="155.6" y="31.6">INK MARKING</text>
<text x="197.3" y="35.8">SHELL</text>
<text x="19.3" y="47">9.00</text>
<text x="82.8" y="47.2">18.00±0.25</text>
<text x="104.5" y="47">14.00</text>
<text x="170.4" y="46.2">15.40±0.25</text>
<text x="192.1" y="46.9">FRONT</text>
<text x="19.3" y="49.8">.354</text>
<text x="83.5" y="49.9">.709±.010</text>
<text x="105.2" y="49.8">.551</text>
<text x="171.1" y="49">.606±.010</text>
<text x="192.1" y="49.3">HOUSING</text>
<text x="87" y="66.3">4.50</text>
<text x="87" y="69">.177</text>
<text x="125.5" y="68.1">6.50</text>
<text x="125.5" y="70.8">.256</text>
<text x="181.7" y="67.5">1.30±0.25</text>
<text x="181.7" y="70.3">.051±.010</text>
<text x="35.7" y="77.5">0.46 [.018] x 0.36 [.014]</text>
<text x="81.2" y="76.1">RIGHT LED</text>
<text x="131.4" y="75.5">0.51 [.020]</text>
<text x="131.4" y="78">SQUARE</text>
<text x="175.1" y="77.5">TAIL LENGTH 'A'</text>
<text x="196.6" y="77.5">0.30 [.012]</text>
<text x="13.2" y="78.5">LEFT LED</text>
<text x="35.7" y="80">CONTACT TAILS</text>
<text x="81.2" y="78.5">SEE ORDERING</text>
<text x="81.2" y="81">CODE</text>
<text x="131.4" y="80.5">LED TAILS</text>
<text x="178.1" y="80.2">SEE ORDERING CODE</text>
<text x="45.9" y="92.8">30.30±0.25</text>
<text x="45.9" y="95.6">1.193±.010</text>
<text x="49" y="101.9">16.00</text>
<text x="90.7" y="101.6">SERIES, RUGGED RJ</text>
<text x="151.3" y="100.4">1.</text>
<text x="156.3" y="100.4">MATERIAL:</text>
<text x="49.7" y="104.6">.630</text>
<text x="90.8" y="105.9">RECEPTACLE, RIGHT ANGLE,</text>
<text x="156.3" y="102.9">ALL MATERIALS ARE RoHS COMPLIANT PER EU DIRECTIVE 2011/65/EU AND</text>
<text x="156.3" y="105.3">AMENDMENTS</text>
<text x="156.3" y="107.8">•</text>
<text x="161.3" y="107.8">SHELL - DIECAST ZINC, NICKEL PLATED</text>
<text x="90.8" y="112.7">NUMBER OF CONTACTS</text>
<text x="90.8" y="108.4">PCB TAIL</text>
<text x="156.3" y="110.3">•</text>
<text x="161.3" y="110.3">CONTACTS - PHOSPHOR BRONZE WITH 50 MICROINCHES (1.27 MICRONS) GOLD OVER</text>
<text x="161.3" y="112.7">50 MICROINCHES (1.27 MICRONS) MINIMUM NICKEL ON THE MATING AREA AND MATTE</text>
<text x="90.8" y="115.2">8= 8 CONTACTS</text>
<text x="90.8" y="117.7">A=10 CONTACTS</text>
<text x="156.3" y="117.7">•</text>
<text x="161.3" y="115.2">TIN OVER NICKEL ON THE CONTACT TAILS.</text>
<text x="161.3" y="117.7">INSERTS - ENGINEERING THERMOPLASTIC, UL FLAMMABILITY RATING 94V-0,</text>
<text x="90.8" y="122.6">LED OPTION</text>
<text x="90.8" y="125.1">0=NONE</text>
<text x="156.3" y="122.6">•</text>
<text x="156.3" y="125.1">•</text>
<text x="161.3" y="120.1">REAR INSERTS: BLACK NYLON, FRONT INSERT: CLEAR POLYCARBONATE</text>
<text x="161.3" y="122.6">LED’S - EPOXY LENS, STEEL TAILS WITH TIN PLATING</text>
<text x="161.3" y="125.1">GASKET - SILICONE RUBBER, BLACK</text>
<text x="90.8" y="127.5">1=GREEN LEFT, YELLOW RIGHT</text>
<text x="90.8" y="130">4=YELLOW LEFT, GREEN RIGHT</text>
<text x="151.3" y="130">2.</text>
<text x="156.3" y="130">ENVIRONMENTAL PERFORMANCE PER IEC 60529 CODE IP67 FOR SEAL BETWEEN MATING</text>
<text x="13.6" y="135.2">26.95±0.30</text>
<text x="13.6" y="137.9">1.061±.012</text>
<text x="90.8" y="132.5">5=GREEN LEFT, GREEN RIGHT</text>
<text x="90.8" y="134.9">A=BI-COLOUR GREEN/YELLOW LEFT</text>
<text x="93.5" y="137.4">BI-COLOUR GREEN/YELLOW RIGHT</text>
<text x="156.3" y="132.5">AREA AND PCB SIDE OF CONNECTOR. GASKET PROVIDES SEAL TO INSIDE FACE OF</text>
<text x="156.3" y="135">PANEL.</text>
<text x="90.8" y="139.9">D=GREEN LEFT</text>
<text x="93.5" y="142.3">BI-COLOUR GREEN/YELLOW RIGHT</text>
<text x="151.3" y="139.9">3.</text>
<text x="156.3" y="139.9">CURRENT RATING: 1.5 AMPERES</text>
<text x="90.8" y="144.8">E=YELLOW LEFT</text>
<text x="93.5" y="147.3">BI-COLOUR GREEN/YELLOW RIGHT</text>
<text x="151.3" y="144.8">4.</text>
<text x="151.3" y="149.8">5.</text>
<text x="156.3" y="144.8">CONTACT RESISTANCE: 30 MILLIOHMS MAXIMUM</text>
<text x="156.3" y="149.8">OPERATING TEMPERATURE: -40°C TO +105°C</text>
<text x="90.8" y="152.3">TAIL LENGTH AND MOUNTING</text>
<text x="90.8" y="154.7">HOLE THREAD OPTION</text>
<text x="151.3" y="154.7">6.</text>
<text x="156.3" y="154.7">LED CHARACTERISTICS: FORWARD DC CURRENT 25 mA MAX.,</text>
<text x="90.8" y="157.2">0= TAIL LENGTH A=2.54 [.100],</text>
<text x="94.2" y="159.7">#4-40 UNC THREAD</text>
<text x="156.3" y="157.2">FORWARD VOLTAGE 2.5 V MAX@ 2 mA</text>
<text x="10.1" y="167">MAJOR DIAGONAL</text>
<text x="15.3" y="164.6">2.08 [0.82]</text>
<text x="90.8" y="162.1">B= TAIL LENGTH A=3.81 [.150],</text>
<text x="90.8" y="167.1">M= TAIL LENGTH A=2.54 [.100],</text>
<text x="94.2" y="164.6">#4-40 UNC THREAD</text>
<text x="151.3" y="162.1">7.</text>
<text x="156.3" y="162.1">AVAILABLE MATING AREA COVERS PROVIDE ADDED PROTECTION. CONSULT</text>
<text x="156.3" y="164.6">WITH AMPHENOL CANADA FOR DETAILS.</text>
<text x="12.3" y="169.5">DIAMOND PEG</text>
<text x="49.1" y="170">18.54</text>
<text x="49.8" y="172.8">.730</text>
<text x="90.8" y="172">P= TAIL LENGTH A=3.81 [.150],</text>
<text x="95.5" y="169.5">M3 x 0.5 THREAD</text>
<text x="151.3" y="169.5">8.</text>
<text x="156.3" y="169.5">CUSTOMER TO VERIFY THAT ALL PROCESS CLEANERS ARE COMPATIBLE</text>
<text x="156.3" y="172">WITH POLYCARBONATE MATERIAL.</text>
<text x="90.8" y="179.3">SINGLE PORT</text>
<text x="94.9" y="174.5">M3 x 0.5 THREAD</text>
<text x="91" y="191.2">MANY UNIQUE FEATURES ARE READILY</text>
<text x="91" y="193.6">AVAILABLE TO SUIT CUSTOMER</text>
<text x="91" y="196.1">REQUIREMENTS. CONSULT WITH</text>
<text x="91" y="198.6">AMPHENOL CANADA FOR DETAILS.</text>
</g>
<g font-size="1.9">
<text x="209.8" y="12.5">K</text>
<text x="210" y="15.6">L</text>
<text x="217" y="12.5">PRODUCT DRAWING (EAR 13638)</text>
<text x="217.1" y="15.6">PRODUCT DRAWING (EAR 14330)</text>
<text x="255.4" y="12.5">DEC09/09</text>
<text x="255.5" y="15.6">DEC11/14</text>
<text x="269.2" y="12.5">K.L.</text>
<text x="269.3" y="15.6">K.L.</text>
<text x="189.2" y="185.7">S.SEMENOV</text>
<text x="202" y="185.6">NOV11/04</text>
<text x="163.2" y="188.5">MILLIMETERS</text>
<text x="168.8" y="191.6">INCHES</text>
<text x="190.4" y="197.7">A. GREEN</text>
<text x="202" y="197.7">NOV11/04</text>
<text x="170" y="203.7">0.15</text>
<text x="8.7" y="209.1">ANY</text>
<text x="8.7" y="207.2">THIS</text>
<text x="14.3" y="209.1">PURPOSE</text>
<text x="14.8" y="207.2">DOCUMENT</text>
<text x="25.5" y="209.1">OR</text>
<text x="27.7" y="207.2">CONTAINS</text>
<text x="29.8" y="209.1">USED</text>
<text x="36.9" y="209.1">FOR</text>
<text x="39.6" y="207.2">PROPRIETARY</text>
<text x="42.4" y="209.1">MANUFACTURING</text>
<text x="55.2" y="207.2">INFORMATION</text>
<text x="61.5" y="209.1">PURPOSES</text>
<text x="70.7" y="207.2">AND</text>
<text x="74.1" y="209.1">WITHOUT</text>
<text x="76.4" y="207.2">SUCH</text>
<text x="83.7" y="207.2">INFORMATION</text>
<text x="84.8" y="209.1">WRITTEN</text>
<text x="95.2" y="209.1">PERMISSION</text>
<text x="99.1" y="207.2">MAY</text>
<text x="104.9" y="207.2">NOT</text>
<text x="109.3" y="209.1">FROM</text>
<text x="110.5" y="207.2">BE</text>
<text x="114.6" y="207.2">DISCLOSED</text>
<text x="116.5" y="209.1">AMPHENOL</text>
<text x="127.7" y="207.2">TO</text>
<text x="129.3" y="209.1">CANADA</text>
<text x="131.8" y="207.2">OTHERS</text>
<text x="139.2" y="209.1">CORP.</text>
<text x="141.5" y="207.2">FOR</text>
<text x="225.1" y="209.7">03554</text>
<text x="242.9" y="209.7">C</text>
<text x="253.7" y="209.7">3:1</text>
<text x="266.7" y="209.7">1</text>
<text x="272.2" y="209.7">2</text>
</g>
<g font-size="1.8">
<text x="20.9" y="3.2">A</text>
<text x="54.9" y="3.2">B</text>
<text x="89.3" y="3.2">C</text>
<text x="123.4" y="3.2">D</text>
<text x="156.1" y="3.2">E</text>
<text x="189.3" y="3.2">F</text>
<text x="223.5" y="3.2">G</text>
<text x="257.7" y="3.2">H</text>
<text x="2.5" y="23.5">1</text>
<text x="276.7" y="21.1">1</text>
<text x="2.6" y="55.9">2</text>
<text x="276.6" y="55.8">2</text>
<text x="2.5" y="90.3">3</text>
<text x="276.4" y="90.4">3</text>
<text x="2.5" y="125">4</text>
<text x="276.2" y="125.1">4</text>
<text x="2.6" y="159.2">5</text>
<text x="276.6" y="159.3">5</text>
<text x="226.4" y="188.7">www.amphenolcanada.com</text>
<text x="2.6" y="194">6</text>
<text x="276.3" y="194.5">6</text>
<text x="21.4" y="213">A</text>
<text x="55.9" y="213.3">B</text>
<text x="89.6" y="212.9">C</text>
<text x="122.7" y="213.1">D</text>
<text x="156.8" y="213.1">E</text>
<text x="190.7" y="213.1">F</text>
<text x="223.5" y="213.1">G</text>
<text x="257.7" y="213.1">H</text>
</g>
<g font-size="1.6">
<text x="209" y="9.4">REV</text>
<text x="220.1" y="9.4">DESCRIPTION,</text>
<text x="232.7" y="9.4">ECN,</text>
<text x="237" y="6.5">REVISIONS</text>
<text x="237.8" y="9.4">EAR</text>
<text x="242.2" y="9.4">NO.</text>
<text x="257.7" y="9.4">DATE</text>
<text x="268.3" y="9.4">APP'D</text>
<text x="149.4" y="185.7">UNLESS</text>
<text x="157.1" y="185.7">SPECIFIED</text>
<text x="166.7" y="185.7">OTHERWISE</text>
<text x="177.5" y="185.7">DRAWN</text>
<text x="149.4" y="188.5">PRIMARY</text>
<text x="149.4" y="191.5">SECONDARY</text>
<text x="157.8" y="188.5">UNITS</text>
<text x="177.5" y="188.4">CHECKED</text>
<text x="177.5" y="191.5">M.E.</text>
<text x="182.1" y="191.5">APP'D</text>
<text x="149.4" y="194.7">REFERENCE</text>
<text x="153" y="197.5">GENERAL</text>
<text x="160.5" y="194.7">IN</text>
<text x="161.9" y="197.5">TOLERANCES</text>
<text x="163.4" y="194.7">PARENTHESES</text>
<text x="177.5" y="194.5">Q.A.</text>
<text x="177.5" y="197.5">DWG</text>
<text x="182.1" y="194.5">APP'D</text>
<text x="182.4" y="197.5">APPR.</text>
<text x="149.4" y="200.7">1</text>
<text x="149.4" y="203.7">2</text>
<text x="151.7" y="200.7">DECIMAL</text>
<text x="151.7" y="203.7">DECIMAL</text>
<text x="160.2" y="200.7">PLACE</text>
<text x="160.2" y="203.7">PLACES</text>
<text x="177.5" y="200.5">ENG.</text>
<text x="177.5" y="203.6">REF.</text>
<text x="182.8" y="200.5">REL.</text>
<text x="187.7" y="200.5">NO.</text>
<text x="211.9" y="203">DWG.</text>
<text x="218.5" y="203">NO.</text>
<text x="271" y="203">REV</text>
<text x="149.4" y="206.7">3</text>
<text x="149.4" y="209.7">ANGULAR</text>
<text x="151.7" y="206.7">DECIMAL</text>
<text x="158.6" y="209.7">DEGREES</text>
<text x="160.2" y="206.7">PLACES</text>
<text x="177.5" y="209.7">PROJECTION</text>
<text x="180" y="208.1">ANGLE</text>
<text x="180.3" y="206.5">THIRD</text>
<text x="202.9" y="209.7">DRAWING</text>
<text x="203.3" y="206.5">DO</text>
<text x="204.1" y="208.1">SCALE</text>
<text x="206.9" y="206.5">NOT</text>
<text x="212.2" y="209.7">CODE</text>
<text x="218.1" y="209.7">ID</text>
<text x="220.9" y="209.7">NO.</text>
<text x="232.2" y="209.7">DWG</text>
<text x="237.2" y="209.7">SIZE:</text>
<text x="247.2" y="209.7">SCALE:</text>
<text x="260.2" y="209.7">SHEET</text>
<text x="268.8" y="209.7">OF</text>
</g>
</svg>
